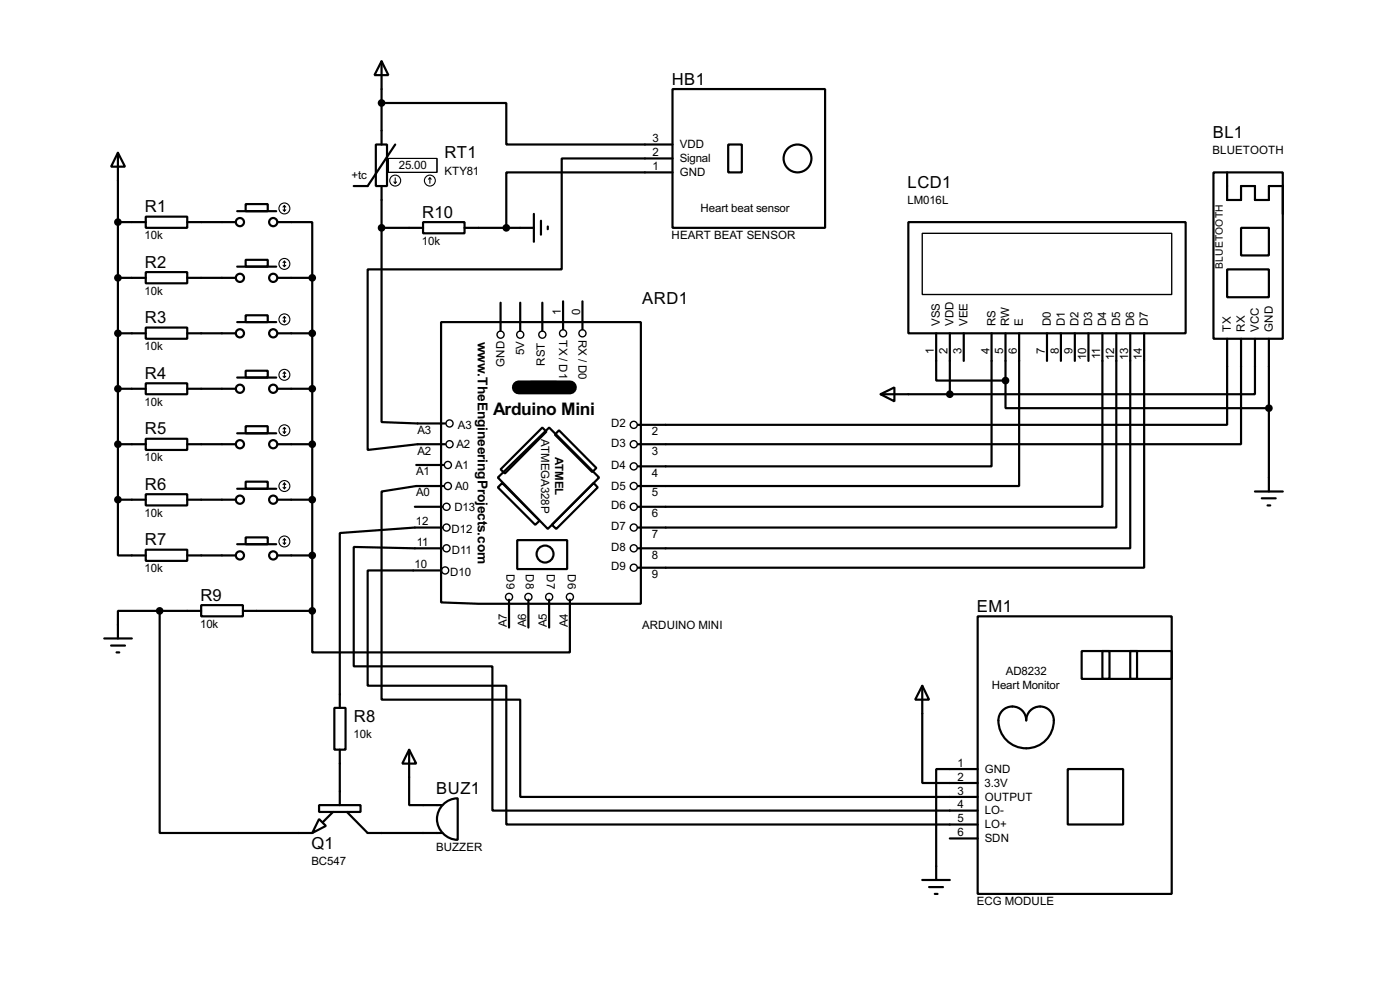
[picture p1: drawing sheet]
<svg xmlns="http://www.w3.org/2000/svg" width="256mm" height="180mm" viewBox="0 0 256 180" stroke-linecap="round" stroke-linejoin="round" font-family="sans-serif">
<g fill="none" stroke="#000" stroke-width=".4">
<path d="M69.9 11.2l1.3 2.6h-2.6zM69.9 18.9h22.9v7.6h30.4M69.9 11.2v15.3M123.2 16.3h28v25.4h-28zM21.6 28l1.3 2.5h-2.5zM21.6 28v63.5M26.7 39.7h7.6v2h-7.6zM43.5 38.7h7.1M45 37.4h4.1v1.3h-4.1zM68.9 26.5h2v7.6h-2zM69.9 34.1v7.6M72.4 26.5l-5 7.6h-2.6"/>
<path d="M97.8 39.2v5.1M123.2 29h-20.3v20.3h-35.5v33.1l9.1-1.1h5.1M123.2 31.6h-30.4v10.1M133.4 26.5h2.5v5.1h-2.5zM222.3 31.6h12.7v30.4h-12.7zM224.8 31.6v5h2.6v-2.5h2.5v2.5h2.6v-2.5h2.5v5.1M21.6 40.7h5.1M21.6 50.9h5.1M26.7 49.8h7.6v2.1h-7.6zM26.7 60h7.6v2h-7.6zM34.3 40.7h8.9M34.3 50.9h8.9"/>
<path d="M43.5 48.8h7.1M43.5 59h7.1M45 47.6h4.1v1.2h-4.1zM45 57.7h4.1v1.3h-4.1zM50.9 40.7h6.3v10.2M50.9 50.9h6.3M57.2 50.9v60.9M69.9 41.7v35.6l6.6 .2h5.1M69.9 41.7h7.6M77.5 40.7h7.6v2h-7.6zM80.8 59h36.6v51.5h-5.8a578.3 578.3 0 0 1-30.8-.2zM85.1 41.7h12.7"/>
<path d="M91.7 55.4v5.1M95.3 55.4v5.1M99.1 40.4v2.6M99.4 55.4v5.1M100.4 41.5v.5M103.2 55.2v5.1M106.7 55.2v5.1M166.4 40.7h50.8v20.3h-50.8zM224.8 49.3h7.7v5.1h-7.7zM227.4 41.7h5.1v5.1h-5.1zM21.6 61h5.1M21.6 71.2h5.1"/>
<path d="M26.7 70.2h7.6v2h-7.6zM34.3 61h8.9M34.3 71.2h8.9M43.5 69.1h7.1M43.5 79.3h7.1M45 67.9h4.1v1.2h-4.1zM45 78h4.1v1.3h-4.1zM50.9 61h6.3M50.9 71.2h6.3M97.3 69.9h4.6v2h-4.6zM102.4 78.8l6.9 6.9-.8 .7-6.8-6.8zM161.3 72.2l2.6-1.3v2.6z"/>
<path d="M161.3 72.2h12.7M171.5 61v8.7h12.7M174 61v11.2M176.6 61v5.1M181.7 61v24.4h-64.8M184.2 69.7v5h48.3M184.2 61v8.7M186.7 61v28h-69.8M191.8 61v5.1M194.4 61v5.1M196.9 61v5.1M199.4 61v5.1"/>
<path d="M202 61v31.8h-85.1M204.5 61v35.6h-87.6M207.1 61v39.4h-90.2M209.6 61v42.9h-92.7M224.8 62v15.8h-107.9M227.4 62v19.3h-110.5M229.9 62v10.2h-55.9M232.5 62v28M21.6 91.5v10.2h5.1M21.6 81.3h5.1M21.6 91.5h5.1M26.7 80.3h7.6v2.1h-7.6z"/>
<path d="M26.7 90.5h7.6v2h-7.6zM34.3 81.3h8.9M34.3 91.5h8.9M43.5 89.5h7.1M43.5 99.6h7.1M45 88.2h4.1v1.3h-4.1zM45 98.4h4.1v1.2h-4.1zM50.9 81.3h6.3M50.9 91.5h6.3M76 92.8h5.1M76.3 85.1h5M81.1 96.6h-5.1l-13.7 1v32"/>
<path d="M81.3 89h-5l-6.4 1v38.1h25.4v17.8h83.8M91.2 87.4l9.4-9.1 9.2 9.1-9.4 9.4zM91.2 89.2l.8-.8 6.9 6.9-.8 .8zM91.7 85.9l7.7-7.6 .7 .7-7.6 7.7zM94.8 98.9h9.1v5.3h-9.1zM101.1 96.1l7.7-7.7 .7 .8-7.6 7.6zM229.9 90h5.1M231.2 91.2h2.5M232.2 92.5h.5M19.1 116.9h5.1M20.4 118.2h2.5M21.4 119.4h.5"/>
<path d="M26.7 100.6h7.6v2.1h-7.6zM29.3 111.8h-7.7v5.1M29.3 111.8v40.7h27.9M29.3 111.8h7.6M34.3 101.7h8.9M36.9 110.8h7.6v2h-7.6zM44.5 111.8h12.7M50.9 101.7h6.3M80.8 104.4h-13.4v21.1h25.4v25.4h86.3M81.1 100.4l-16.3-.3v21.9h25.4v26.4h88.9M93.3 109.8v5.1M96.8 109.8v5.1"/>
<path d="M100.6 109.8v5.1M104.4 109.8v9.6h-47.2v-7.6M179.1 112.8h35.6v50.8h-35.6zM198.2 119.2h16.5v5.1h-16.5zM202 119.2h1.3v5.1h-1.3zM207.1 119.2h1.2v5.1h-1.2zM61.3 129.6h2v7.6h-2zM62.3 137.2v10.2M75 137.2l1.3 2.6h-2.6zM75 137.2v10.2h6.1M169 125.5l1.2 2.6h-2.5zM169 125.5v17.8h10.1"/>
<path d="M183.8 129.9a2.55 2.55 0 0 1 2.7-.4 2.55 2.55 0 0 1 1.5 2.4 2.57 2.57 0 0 1 3-2.6 2.57 2.57 0 0 1 2 3.5 5.1 5.1 0 0 1-5.8 4.1 5.1 5.1 0 0 1-4.2-5.6l.2-.6zM58.5 149.9l1.2 1.3-2.5 1.3zM58.5 147.4h7.6v1.2h-7.6zM61 148.6l-1.8 1.8M63.6 148.6l3.8 3.9h13.7M81.2 147.2a3.8 3.8 0 0 1 2.7-1.1v7.6a3.8 3.8 0 0 1-3.5-2.3 3.8 3.8 0 0 1 .8-4.2zM174 153.5h5.1M179.1 140.8h-7.6v20.3M195.6 140.8h10.2v10.1h-10.2zM169 161.1h5M170.2 162.4h2.6M171.3 163.6h.5"/>
<circle cx="146.1" cy="29" r="2.55"/>
<circle cx="43.9" cy="50.9" r=".75"/>
<circle cx="43.9" cy="40.7" r=".75"/>
<circle cx="50" cy="50.9" r=".75"/>
<circle cx="50" cy="40.7" r=".75"/>
<circle cx="43.9" cy="71.2" r=".75"/>
<circle cx="43.9" cy="61" r=".75"/>
<circle cx="50" cy="61" r=".75"/>
<circle cx="50" cy="71.2" r=".75"/>
<circle cx="43.9" cy="81.3" r=".75"/>
<circle cx="43.9" cy="91.5" r=".75"/>
<circle cx="50" cy="91.5" r=".75"/>
<circle cx="50" cy="81.3" r=".75"/>
<circle cx="43.9" cy="101.7" r=".75"/>
<circle cx="50" cy="101.7" r=".75"/>
<circle cx="99.8" cy="101.4" r="1.55"/>
</g>
<g fill="none" stroke="#000" stroke-width=".25">
<path d="M169 42.7h45.7v11.2h-45.7z"/>
<circle cx="82.3" cy="77.5" r=".65"/>
<circle cx="91.7" cy="61.3" r=".65"/>
<circle cx="95.3" cy="61.3" r=".65"/>
<circle cx="99.3" cy="61.3" r=".65"/>
<circle cx="103.1" cy="61" r=".65"/>
<circle cx="106.7" cy="61" r=".65"/>
<circle cx="116.1" cy="77.8" r=".65"/>
<circle cx="81.8" cy="92.8" r=".65"/>
<circle cx="81.8" cy="96.6" r=".65"/>
<circle cx="82" cy="89" r=".65"/>
<circle cx="82" cy="85.1" r=".65"/>
<circle cx="82.3" cy="81.3" r=".65"/>
<circle cx="116.1" cy="96.6" r=".65"/>
<circle cx="116.1" cy="89" r=".65"/>
<circle cx="116.1" cy="81.3" r=".65"/>
<circle cx="116.1" cy="85.4" r=".65"/>
<circle cx="116.1" cy="92.8" r=".65"/>
<circle cx="81.5" cy="104.4" r=".65"/>
<circle cx="81.8" cy="100.4" r=".65"/>
<circle cx="93.2" cy="109.3" r=".65"/>
<circle cx="96.8" cy="109.3" r=".65"/>
<circle cx="100.6" cy="109.3" r=".65"/>
<circle cx="104.4" cy="109.3" r=".65"/>
<circle cx="116.1" cy="103.9" r=".65"/>
<circle cx="116.1" cy="100.4" r=".65"/>
</g>
<path d="M95.1 70.9h9.3" fill="none" stroke="#000" stroke-width="2.6"/>
<g fill="none" stroke="#000" stroke-width=".2">
<path d="M51.9 38.4l.2 .3M52.1 37.6v1.1M52.1 37.6l-.2 .3M52.1 37.6l.3 .3M52.4 38.4l-.3 .3M71.2 29h8.9v2.6h-8.9zM72.2 33.3l.2 .3M72.4 32.6v1M72.7 33.3l-.3 .3M78.8 32.6l-.3 .2M78.8 32.6l.2 .2M78.8 32.6v1"/>
<path d="M51.9 48.6l.2 .2M51.9 58.7l.2 .3M52.1 47.8v1M52.1 58v1M52.1 47.8l-.2 .3M52.1 47.8l.3 .3M52.1 58l-.2 .2M52.1 58l.3 .2M52.4 48.6l-.3 .2M52.4 58.7l-.3 .3M51.9 68.9l.2 .2M51.9 79l.2 .3"/>
<path d="M52.1 68.1v1M52.1 78.3v1M52.1 68.1l-.2 .3M52.1 68.1l.3 .3M52.1 78.3l-.2 .2M52.1 78.3l.3 .2M52.4 68.9l-.3 .2M52.4 79l-.3 .3M51.9 89.2l.2 .3M51.9 99.4l.2 .2M52.1 88.4v1.1M52.1 98.6v1"/>
<path d="M52.1 88.4l-.2 .3M52.1 88.4l.3 .3M52.1 98.6l-.2 .3M52.1 98.6l.3 .3M52.4 89.2l-.3 .3M52.4 99.4l-.3 .2"/>
<circle cx="52.1" cy="38.2" r="1"/>
<circle cx="72.4" cy="33.1" r="1"/>
<circle cx="78.7" cy="33.1" r="1"/>
<circle cx="52.1" cy="48.3" r="1"/>
<circle cx="52.1" cy="58.5" r="1"/>
<circle cx="52.1" cy="78.8" r="1"/>
<circle cx="52.1" cy="68.6" r="1"/>
<circle cx="52.1" cy="99.1" r="1"/>
<circle cx="52.1" cy="89" r="1"/>
</g>
<g fill="#000" stroke="#000" stroke-width=".4">
<circle cx="69.9" cy="18.9" r=".5"/>
<circle cx="21.6" cy="50.9" r=".5"/>
<circle cx="21.6" cy="40.7" r=".5"/>
<circle cx="57.2" cy="50.9" r=".5"/>
<circle cx="69.9" cy="41.7" r=".5"/>
<circle cx="92.7" cy="41.7" r=".5"/>
<circle cx="21.6" cy="71.2" r=".5"/>
<circle cx="21.6" cy="61" r=".5"/>
<circle cx="57.2" cy="61" r=".5"/>
<circle cx="57.2" cy="71.2" r=".5"/>
<circle cx="174" cy="72.2" r=".5"/>
<circle cx="184.2" cy="69.7" r=".5"/>
<circle cx="232.4" cy="74.7" r=".5"/>
<circle cx="21.6" cy="81.3" r=".5"/>
<circle cx="21.6" cy="91.5" r=".5"/>
<circle cx="57.2" cy="91.5" r=".5"/>
<circle cx="57.2" cy="81.3" r=".5"/>
<circle cx="29.2" cy="111.8" r=".5"/>
<circle cx="57.2" cy="111.8" r=".5"/>
<circle cx="57.2" cy="101.7" r=".5"/>
</g>
<text font-size="3.6" x="90.4" y="76">Arduino Mini</text>
<g font-size="3.4">
<text x="123.1" y="15.5">HB1</text>
<text x="81.5" y="29">RT1</text>
<text x="222.2" y="25.2">BL1</text>
<text x="166.3" y="34.4">LCD1</text>
<text x="26.6" y="38.8">R1</text>
<text x="77.4" y="39.9">R10</text>
<text x="26.6" y="49">R2</text>
<text x="26.6" y="59.2">R3</text>
<text x="117.7" y="55.6">ARD1</text>
<text x="26.6" y="69.4">R4</text>
<text x="26.6" y="79.5">R5</text>
<text x="26.6" y="89.6">R6</text>
<text x="26.6" y="99.8">R7</text>
<text x="36.7" y="110">R9</text>
<text x="179" y="112">EM1</text>
<text x="64.8" y="132.1">R8</text>
<text x="79.9" y="145.3">BUZ1</text>
<text x="57.1" y="155.4">Q1</text>
</g>
<text font-size="2.8" x="87.6" y="62.5" transform="rotate(90 87.6 62.5)">www.TheEngineeringProjects.com</text>
<g font-size="2.4">
<text x="119.6" y="28.6">2</text>
<text x="119.6" y="26.1">3</text>
<text x="124.5" y="29.7">Signal</text>
<text x="124.5" y="27.2">VDD</text>
<text x="222.1" y="28.2">BLUETOOTH</text>
<text x="64.4" y="32.8">+tc</text>
<text x="73.1" y="31">25.00</text>
<text x="81.4" y="31.9">KTY81</text>
<text x="119.6" y="31.2">1</text>
<text x="124.5" y="32.3">GND</text>
<text x="128.3" y="38.8">Heart beat sensor</text>
<text x="166.2" y="37.3">LM016L</text>
<text x="26.5" y="43.8">10k</text>
<text x="77.3" y="44.8">10k</text>
<text x="123" y="43.8">HEART BEAT SENSOR</text>
<text x="26.5" y="54">10k</text>
<text x="102.8" y="57.7" transform="rotate(-90 102.8 57.7)">1</text>
<text x="106.3" y="57.7" transform="rotate(-90 106.3 57.7)">0</text>
<text x="172.2" y="59.7" transform="rotate(-90 172.2 59.7)">VSS</text>
<text x="174.7" y="59.7" transform="rotate(-90 174.7 59.7)">VDD</text>
<text x="177.3" y="59.7" transform="rotate(-90 177.3 59.7)">VEE</text>
<text x="182.4" y="59.7" transform="rotate(-90 182.4 59.7)">RS</text>
<text x="184.9" y="59.7" transform="rotate(-90 184.9 59.7)">RW</text>
<text x="187.4" y="59.7" transform="rotate(-90 187.4 59.7)">E</text>
<text x="192.5" y="59.7" transform="rotate(-90 192.5 59.7)">D0</text>
<text x="195.1" y="59.7" transform="rotate(-90 195.1 59.7)">D1</text>
<text x="197.6" y="59.7" transform="rotate(-90 197.6 59.7)">D2</text>
<text x="200.1" y="59.7" transform="rotate(-90 200.1 59.7)">D3</text>
<text x="202.7" y="59.7" transform="rotate(-90 202.7 59.7)">D4</text>
<text x="205.2" y="59.7" transform="rotate(-90 205.2 59.7)">D5</text>
<text x="207.8" y="59.7" transform="rotate(-90 207.8 59.7)">D6</text>
<text x="210.3" y="59.7" transform="rotate(-90 210.3 59.7)">D7</text>
<text x="26.5" y="64.1">10k</text>
<text x="96" y="65.1" transform="rotate(-90 96 65.1)">5V</text>
<text x="102.5" y="62.3" transform="rotate(90 102.5 62.3)">TX / D1</text>
<text x="106" y="62.2" transform="rotate(90 106 62.2)">RX / D0</text>
<text x="171.1" y="64.7" transform="rotate(-90 171.1 64.7)">1</text>
<text x="173.6" y="64.7" transform="rotate(-90 173.6 64.7)">2</text>
<text x="176.2" y="64.7" transform="rotate(-90 176.2 64.7)">3</text>
<text x="181.3" y="64.7" transform="rotate(-90 181.3 64.7)">4</text>
<text x="183.8" y="64.7" transform="rotate(-90 183.8 64.7)">5</text>
<text x="186.3" y="64.7" transform="rotate(-90 186.3 64.7)">6</text>
<text x="191.4" y="64.7" transform="rotate(-90 191.4 64.7)">7</text>
<text x="194" y="64.7" transform="rotate(-90 194 64.7)">8</text>
<text x="196.5" y="64.7" transform="rotate(-90 196.5 64.7)">9</text>
<text x="199" y="65.8" transform="rotate(-90 199 65.8)">10</text>
<text x="201.6" y="65.7" transform="rotate(-90 201.6 65.7)">11</text>
<text x="204.1" y="65.9" transform="rotate(-90 204.1 65.9)">12</text>
<text x="206.7" y="65.9" transform="rotate(-90 206.7 65.9)">13</text>
<text x="209.2" y="65.9" transform="rotate(-90 209.2 65.9)">14</text>
<text x="225.5" y="60.7" transform="rotate(-90 225.5 60.7)">TX</text>
<text x="228.1" y="60.7" transform="rotate(-90 228.1 60.7)">RX</text>
<text x="230.6" y="60.7" transform="rotate(-90 230.6 60.7)">VCC</text>
<text x="233.2" y="60.7" transform="rotate(-90 233.2 60.7)">GND</text>
<text x="92.4" y="67.1" transform="rotate(-90 92.4 67.1)">GND</text>
<text x="99.8" y="66.9" transform="rotate(-90 99.8 66.9)">RST</text>
<text x="26.5" y="74.3">10k</text>
<text x="76.5" y="79.4">A3</text>
<text x="76.5" y="83.2">A2</text>
<text x="83.6" y="82">A2</text>
<text x="83.9" y="78.5">A3</text>
<text x="99.1" y="80.4" transform="rotate(90 99.1 80.4)">ATMEGA328P</text>
<text x="101.7" y="83.7" transform="rotate(90 101.7 83.7)">ATMEL</text>
<text x="112" y="81.8">D3</text>
<text x="112" y="78.2">D2</text>
<text x="119.4" y="79.7">2</text>
<text x="119.4" y="83.2">3</text>
<text x="26.5" y="84.5">10k</text>
<text x="76.2" y="87">A1</text>
<text x="83.4" y="85.8">A1</text>
<text x="83.4" y="89.6">A0</text>
<text x="112" y="89.6">D5</text>
<text x="112" y="85.8">D4</text>
<text x="119.4" y="87.3">4</text>
<text x="26.5" y="94.6">10k</text>
<text x="76.2" y="90.8">A0</text>
<text x="83.2" y="93.5">D13</text>
<text x="112" y="93.2">D6</text>
<text x="119.4" y="90.8">5</text>
<text x="119.4" y="94.7">6</text>
<text x="76.2" y="96.2">12</text>
<text x="76.4" y="100">11</text>
<text x="82.7" y="97.5">D12</text>
<text x="82.8" y="101.3">D11</text>
<text x="112" y="100.8">D8</text>
<text x="112" y="97">D7</text>
<text x="119.4" y="98.5">7</text>
<text x="26.5" y="104.8">10k</text>
<text x="76" y="104">10</text>
<text x="82.5" y="105.4">D10</text>
<text x="92.8" y="105.1" transform="rotate(90 92.8 105.1)">D9</text>
<text x="96.3" y="105.1" transform="rotate(90 96.3 105.1)">D8</text>
<text x="100.2" y="105.1" transform="rotate(90 100.2 105.1)">D7</text>
<text x="104" y="105.1" transform="rotate(90 104 105.1)">D6</text>
<text x="112" y="104.4">D9</text>
<text x="119.4" y="102.3">8</text>
<text x="119.4" y="105.8">9</text>
<text x="36.7" y="114.9">10k</text>
<text x="92.9" y="114.8" transform="rotate(-90 92.9 114.8)">A7</text>
<text x="96.4" y="114.8" transform="rotate(-90 96.4 114.8)">A6</text>
<text x="100.2" y="114.8" transform="rotate(-90 100.2 114.8)">A5</text>
<text x="104" y="114.8" transform="rotate(-90 104 114.8)">A4</text>
<text x="117.6" y="115.2">ARDUINO MINI</text>
<text x="184.2" y="123.6">AD8232</text>
<text x="181.7" y="126.2">Heart Monitor</text>
<text x="64.8" y="135.1">10k</text>
<text x="175.4" y="140.4">1</text>
<text x="175.4" y="142.9">2</text>
<text x="180.4" y="141.5">GND</text>
<text x="175.4" y="145.5">3</text>
<text x="175.4" y="148">4</text>
<text x="180.4" y="144">3.3V</text>
<text x="180.4" y="146.6">OUTPUT</text>
<text x="180.4" y="149.1">LO-</text>
<text x="79.9" y="155.8">BUZZER</text>
<text x="175.4" y="150.5">5</text>
<text x="175.4" y="153.1">6</text>
<text x="180.4" y="151.6">LO+</text>
<text x="180.4" y="154.2">SDN</text>
<text x="57" y="158.4">BC547</text>
<text x="178.9" y="165.7">ECG MODULE</text>
</g>
<text font-size="2.1" x="224" y="49.3" transform="rotate(-90 224 49.3)">BLUETOOTH</text>
</svg>
